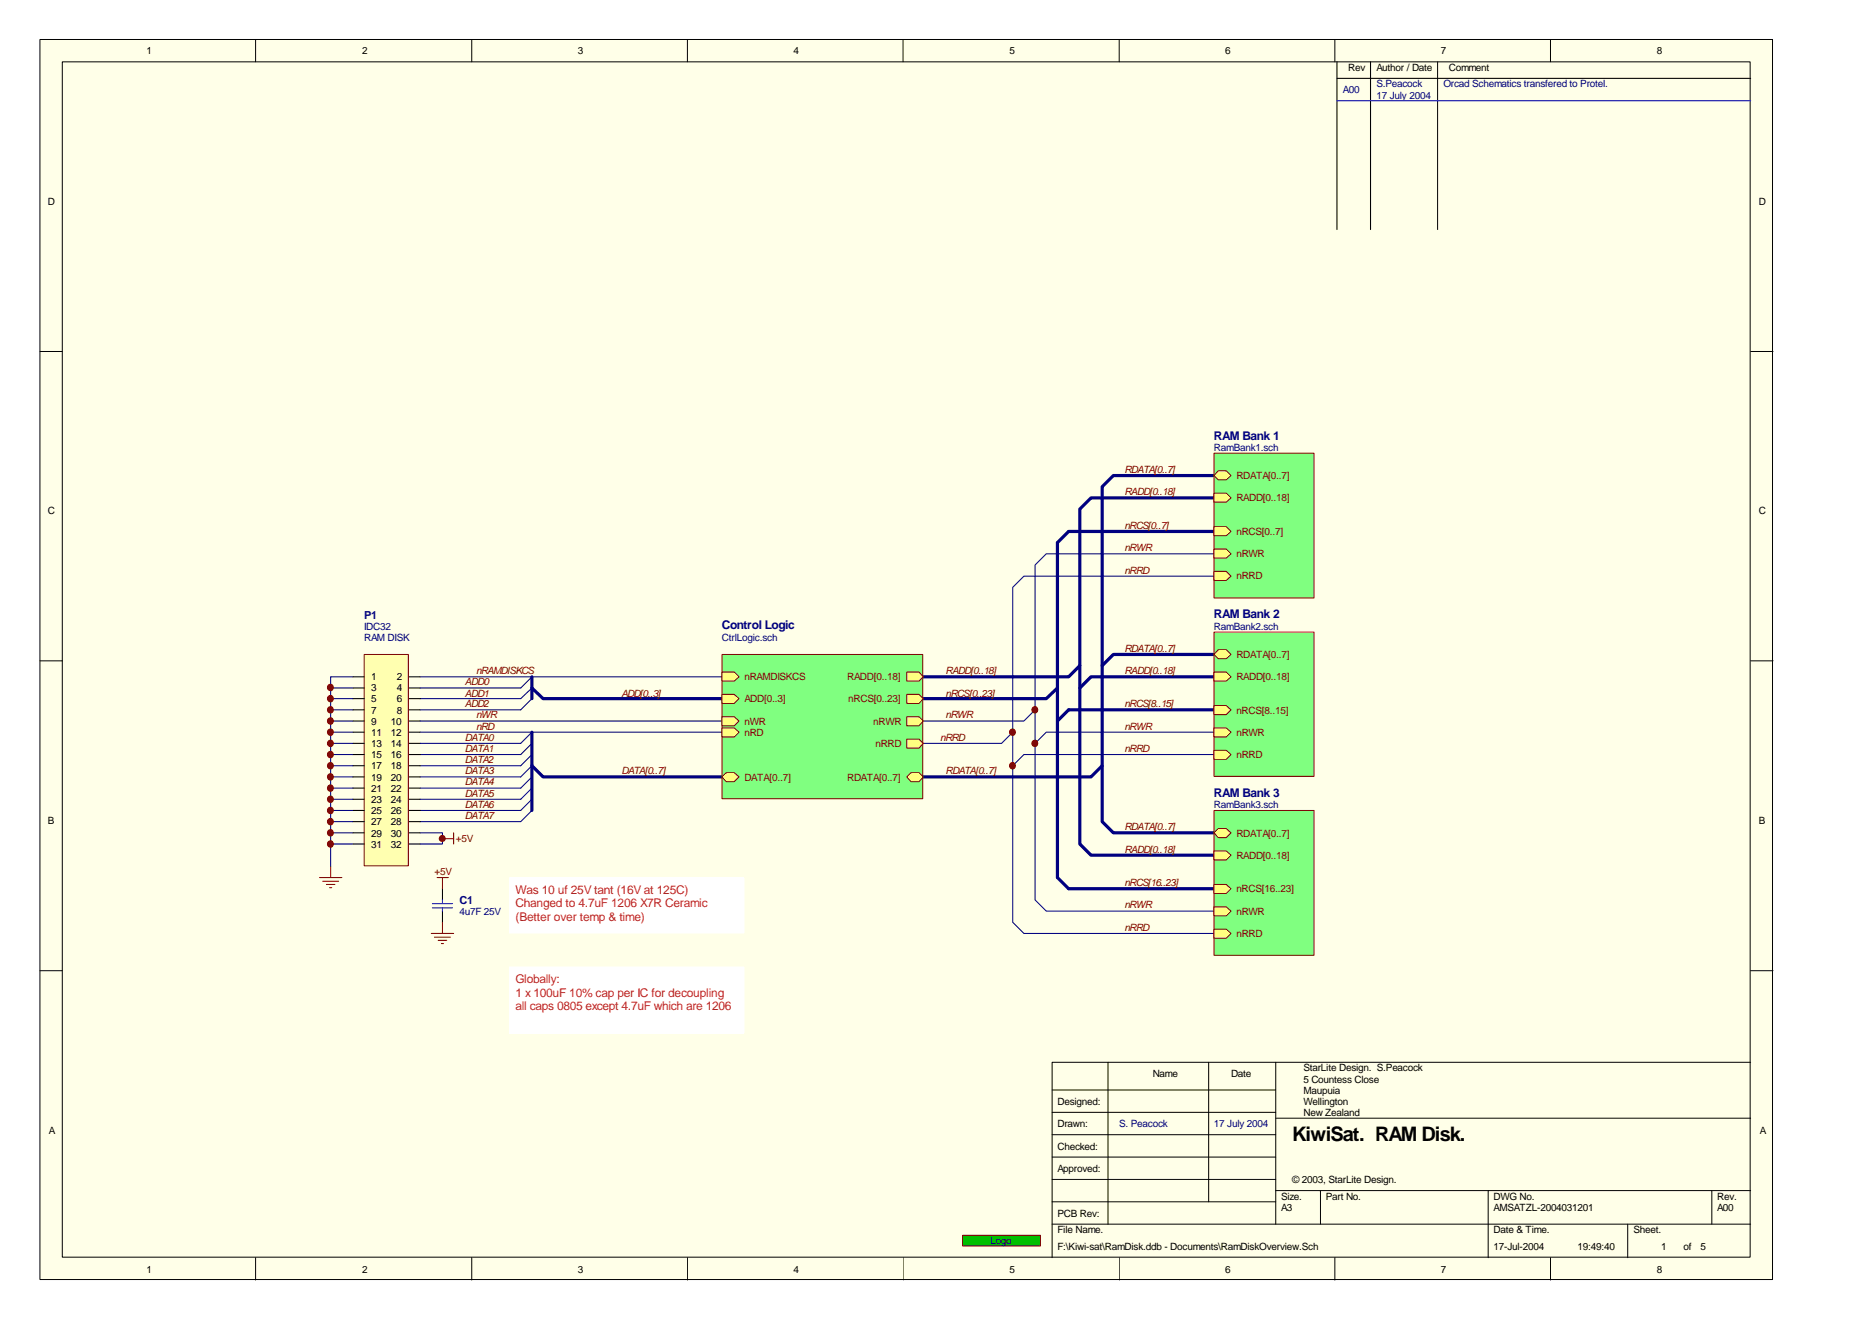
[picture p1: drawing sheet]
<svg xmlns="http://www.w3.org/2000/svg" width="297mm" height="210mm" viewBox="0 0 297 210" stroke-linecap="round" stroke-linejoin="round" font-family="sans-serif">
<path d="M6.3 6.3h275.6v197.2h-275.6z" fill="#ffffe8"/>
<g fill="none" stroke="#000" stroke-width=".16">
<path d="M6.3 6.3h275.6v197.2h-275.6zM9.9 9.8h268.4v190.1h-268.4zM40.6 6.3v3.5M75 6.3v3.5M109.3 6.3v3.5M143.6 6.3v3.5M178 6.3v3.5M212.3 6.3v3.5M228.6 9.8v26.7M246.5 6.3v3.5M6.3 55.9h3.6M278.4 55.9h3.5"/>
<path d="M6.3 105.1h3.6M278.4 105.1h3.5M6.3 154.4h3.6M278.4 154.4h3.5M167.3 173.3h35.6M167.3 176.9h35.6M176.2 168.9v25.8M192.2 168.9v22.2M202.9 177.8h75.5M202.9 168.9v25.8M278.4 168.9h-111.1v31.1M40.6 200v3.6"/>
<path d="M75 200v3.6M109.3 200v3.6M143.6 200v3.6M167.3 184h35.6M167.3 180.4h35.6M167.3 187.6h35.6M167.3 191.1h35.6M167.3 194.7h111.1M178 200v3.6M202.9 189.3h75.5M210 189.3v5.4M212.3 200v3.6"/>
<path d="M236.6 189.3v10.7M246.5 200v3.6M258.8 194.7v5.3M272.2 189.3v5.4"/>
</g>
<path d="M212.6 9.8v26.7M212.6 12.5h65.8M217.9 9.8v26.7M70.4 141.3v1.8M70.4 144.9v1.8" fill="none" stroke="#000" stroke-width=".17"/>
<g fill="none" stroke="#000080" stroke-width=".51">
<path d="M193 75.6h-16l-1.7 1.8v53.3l1.7 1.7h16M193 79.2h-19.5l-1.8 1.8v53.2l1.8 1.8h19.5M193 84.5h-23.1l-1.8 1.8v53.2l1.8 1.8h23.1M84.6 109.4l1.8 1.7h28.4M84.6 107.6v3.5M84.6 116.4v12.5M168.1 109.4l-1.7 1.7h-19.6M171.7 105.8l-1.8 1.8h-23.1M193 104.1h-16l-1.7 1.7M193 107.6h-19.5l-1.8 1.8M193 112.9h-23.1l-1.8 1.8M84.6 121.8l1.8 1.7h28.4"/>
<path d="M175.3 121.8l-1.8 1.7h-26.7"/>
</g>
<g fill="none" stroke="#000080" stroke-width=".17">
<path d="M193 88.1h-26.6l-1.8 1.7v53.3l1.8 1.8h26.6M193 91.6h-30.2l-1.8 1.8v53.3l1.8 1.7h30.2M52.6 118.2h3.5M52.6 114.7h3.5M52.6 111.1h3.5M52.6 120h3.5M52.6 116.4h3.5M52.6 112.9h3.5M52.6 109.4h3.5M56.1 107.6h-3.5v30.2M66.8 114.7h48M66.8 116.4h48"/>
<path d="M66.8 107.6h48M84.6 120l-1.8 1.8h-16M84.6 116.4l-1.8 1.8h-16M84.6 109.4l-1.8 1.7h-16M84.6 118.2l-1.8 1.8h-16M84.6 111.1l-1.8 1.8h-16M84.6 107.6l-1.8 1.8h-16M161 116.4l-1.7 1.8h-12.5M164.6 112.9l-1.8 1.8h-16M193 116.4h-26.6l-1.8 1.8M193 120h-30.2l-1.8 1.8M52.6 132.4h3.5"/>
<path d="M52.6 128.9h3.5M52.6 125.3h3.5M52.6 121.8h3.5M52.6 134.2h3.5M52.6 130.7h3.5M52.6 127.1h3.5M52.6 123.5h3.5M66.8 132.4h3.6v1.8h-3.6M84.6 127.1l-1.8 1.8h-16M84.6 123.5l-1.8 1.8h-16M84.6 128.9l-1.8 1.8h-16M84.6 125.3l-1.8 1.8h-16"/>
<path d="M84.6 121.8l-1.8 1.7h-16"/>
</g>
<circle cx="161" cy="121.8" r=".49" fill="#800000" stroke="#800000" stroke-width=".16"/>
<g fill="none" stroke="#800000" stroke-width=".17">
<path d="M50.8 139.5h3.6M52.6 137.8v1.7M69.5 139.5h1.8M70.4 133.4h1.7M70.4 139.5v1.8M72.1 132.4v1.8M51.3 140.1h2.5M51.9 140.6h1.4M52.4 141.2h.3M68.6 148.4h3.5M69.1 149h2.5M69.7 149.5h1.3"/>
<path d="M70.2 150h.3M70.4 146.7v1.7"/>
</g>
<path d="M68.7 144.4h3.3M68.7 143.7h3.3M70.4 143.1v.6M70.4 144.4v.5" fill="none" stroke="#00f" stroke-width=".17"/>
<path d="M114.9 104.2h31.8v22.8h-31.8z" fill="#80ff80"/>
<path d="M114.8 104.1h31.9v22.9h-31.9z" fill="none" stroke="#800000" stroke-width=".16"/>
<g fill="#ffff80" stroke="#800000" stroke-width=".16">
<path d="M144.2 123.5l.7-.6h1.2l.7 .6-.7 .8h-1.2z" fill-rule="evenodd"/>
<path d="M115.5 122.9h1.3l.7 .6-.7 .8h-1.3l-.7-.8z" fill-rule="evenodd"/>
<path d="M114.8 110.4h2l.7 .7-.7 .8h-2z" fill-rule="evenodd"/>
<path d="M144.2 106.9h1.9l.7 .7-.7 .7h-1.9z" fill-rule="evenodd"/>
<path d="M114.8 106.9h2l.7 .7-.7 .7h-2z" fill-rule="evenodd"/>
<path d="M144.2 110.4h1.9l.7 .7-.7 .8h-1.9z" fill-rule="evenodd"/>
<path d="M144.2 117.5h1.9l.7 .7-.7 .8h-1.9z" fill-rule="evenodd"/>
<path d="M144.2 114h1.9l.7 .7-.7 .7h-1.9z" fill-rule="evenodd"/>
<path d="M114.8 115.8h2l.7 .6-.7 .8h-2z" fill-rule="evenodd"/>
<path d="M114.8 114h2l.7 .7-.7 .7h-2z" fill-rule="evenodd"/>
</g>
<path d="M193.1 72.2h15.9v22.9h-15.9z" fill="#80ff80"/>
<path d="M193 72.1h16v23h-16z" fill="none" stroke="#800000" stroke-width=".16"/>
<g fill="#ffff80" stroke="#800000" stroke-width=".16">
<path d="M193.7 74.9h1.3l.7 .7-.7 .7h-1.3l-.7-.7z" fill-rule="evenodd"/>
<path d="M193 78.4h2l.7 .8-.7 .7h-2z" fill-rule="evenodd"/>
<path d="M193 83.7h2l.7 .8-.7 .7h-2z" fill-rule="evenodd"/>
<path d="M193 90.9h2l.7 .7-.7 .7h-2z" fill-rule="evenodd"/>
<path d="M193 87.3h2l.7 .8-.7 .6h-2z" fill-rule="evenodd"/>
</g>
<path d="M193.1 100.6h15.9v22.9h-15.9z" fill="#80ff80"/>
<path d="M193 100.5h16v23h-16z" fill="none" stroke="#800000" stroke-width=".16"/>
<g fill="#ffff80" stroke="#800000" stroke-width=".16">
<path d="M193.7 103.3h1.3l.7 .8-.7 .6h-1.3l-.7-.6z" fill-rule="evenodd"/>
<path d="M193 106.9h2l.7 .7-.7 .7h-2z" fill-rule="evenodd"/>
<path d="M193 112.2h2l.7 .7-.7 .7h-2z" fill-rule="evenodd"/>
<path d="M193 119.3h2l.7 .7-.7 .7h-2z" fill-rule="evenodd"/>
<path d="M193 115.8h2l.7 .6-.7 .8h-2z" fill-rule="evenodd"/>
</g>
<path d="M193.1 129h15.9v22.9h-15.9z" fill="#80ff80"/>
<path d="M193 128.9h16v23h-16z" fill="none" stroke="#800000" stroke-width=".16"/>
<g fill="#ffff80" stroke="#800000" stroke-width=".16">
<path d="M193.7 131.8h1.3l.7 .6-.7 .8h-1.3l-.7-.8z" fill-rule="evenodd"/>
<path d="M193 135.3h2l.7 .7-.7 .8h-2z" fill-rule="evenodd"/>
<path d="M193 140.6h2l.7 .7-.7 .8h-2z" fill-rule="evenodd"/>
<path d="M193 147.8h2l.7 .6-.7 .8h-2z" fill-rule="evenodd"/>
<path d="M193 144.2h2l.7 .7-.7 .7h-2z" fill-rule="evenodd"/>
</g>
<path d="M58 104.2h6.9v33.5h-6.9z" fill="#ffffb0"/>
<path d="M57.9 104.1h7v33.6h-7z" fill="none" stroke="#800000" stroke-width=".16"/>
<g fill="none" stroke="#000" stroke-width=".17">
<path d="M56.1 107.6h1.8M56.1 109.4h1.8M56.1 111.1h1.8M56.1 112.9h1.8M56.1 114.7h1.8M56.1 116.4h1.8M56.1 118.2h1.8M56.1 120h1.8M65 107.6h1.8M65 109.4h1.8M65 111.1h1.8M65 112.9h1.8"/>
<path d="M65 114.7h1.8M65 116.4h1.8M65 118.2h1.8M65 120h1.8M56.1 121.8h1.8M56.1 123.5h1.8M56.1 125.3h1.8M56.1 127.1h1.8M56.1 128.9h1.8M56.1 130.7h1.8M56.1 132.4h1.8M56.1 134.2h1.8"/>
<path d="M65 121.8h1.8M65 123.5h1.8M65 125.3h1.8M65 127.1h1.8M65 128.9h1.8M65 130.7h1.8M65 132.4h1.8M65 134.2h1.8"/>
</g>
<g fill="#800000" stroke="#800000" stroke-width=".16">
<circle cx="164.5" cy="112.9" r=".49"/>
<circle cx="52.5" cy="128.9" r=".49"/>
<circle cx="52.5" cy="123.5" r=".49"/>
<circle cx="52.5" cy="132.4" r=".49"/>
<circle cx="52.5" cy="120" r=".49"/>
<circle cx="52.5" cy="116.4" r=".49"/>
<circle cx="52.5" cy="125.3" r=".49"/>
<circle cx="52.5" cy="112.9" r=".49"/>
<circle cx="52.5" cy="121.8" r=".49"/>
<circle cx="52.5" cy="109.3" r=".49"/>
<circle cx="52.5" cy="118.2" r=".49"/>
<circle cx="52.5" cy="114.7" r=".49"/>
<circle cx="52.5" cy="111.1" r=".49"/>
<circle cx="52.5" cy="134.2" r=".49"/>
<circle cx="52.5" cy="130.7" r=".49"/>
<circle cx="52.5" cy="127.1" r=".49"/>
<circle cx="70.3" cy="133.3" r=".47"/>
<circle cx="161" cy="116.4" r=".49"/>
<circle cx="164.5" cy="118.2" r=".49"/>
</g>
<path d="M212.6 16h65.8" fill="none" stroke="#00f" stroke-width=".17"/>
<path d="M153.1 196.4h12.3v1.7h-12.3z" fill-rule="evenodd" fill="#00bf00" stroke="#800000" stroke-width=".17"/>
<path d="M81.1 139.6h37.2v8.8h-37.2z" fill="#fff"/>
<path d="M81 139.5h37.3v8.9h-37.3z" fill="none" stroke="#fff" stroke-width=".16"/>
<path d="M81.1 153.9h37.2v10.5h-37.2z" fill="#fff"/>
<path d="M81 153.8h37.3v10.6h-37.3z" fill="none" stroke="#fff" stroke-width=".16"/>
<text font-size="3.2" x="205.5" y="181.4">KiwiSat. RAM Disk.</text>
<g font-size="1.9" fill="#000080">
<text x="193" y="69.9">RAM Bank 1</text>
<text x="114.8" y="100.1">Control Logic</text>
<text x="193" y="98.3">RAM Bank 2</text>
<text x="193" y="126.8">RAM Bank 3</text>
</g>
<g font-size="1.9" fill="#ee0e22">
<text x="82" y="142.2">Was 10 uf 25V tant (16V at 125C)</text>
<text x="82" y="144.3">Changed to 4.7uF 1206 X7R Ceramic</text>
<text x="82" y="146.4">(Better over temp &amp; time)</text>
<text x="82" y="156.4">Globally:</text>
<text x="82" y="158.5">1 x 100uF 10% cap per IC for decoupling</text>
<text x="82" y="160.6">all caps 0805 except 4.7uF which are 1206</text>
</g>
<g font-size="1.7" fill="#000080">
<text x="57.9" y="98.5">P1</text>
<text x="73.1" y="143.8">C1</text>
</g>
<g font-size="1.6">
<text x="23.3" y="8.7">1</text>
<text x="57.6" y="8.7">2</text>
<text x="91.9" y="8.7">3</text>
<text x="126.2" y="8.7">4</text>
<text x="160.5" y="8.7">5</text>
<text x="194.8" y="8.7">6</text>
<text x="214.4" y="11.3">Rev</text>
<text x="218.9" y="11.3">Author / Date</text>
<text x="229.1" y="8.7">7</text>
<text x="230.4" y="11.3">Comment</text>
<text x="263.5" y="8.7">8</text>
<text x="7.6" y="32.6">D</text>
<text x="279.7" y="32.6">D</text>
<text x="7.6" y="81.8">C</text>
<text x="279.7" y="81.8">C</text>
<text x="59" y="108.1">1</text>
<text x="59" y="109.9">3</text>
<text x="59" y="111.7">5</text>
<text x="59" y="113.5">7</text>
<text x="63.1" y="108.1">2</text>
<text x="63.1" y="109.9">4</text>
<text x="63.1" y="111.7">6</text>
<text x="63.1" y="113.5">8</text>
<text x="59" y="115.2">9</text>
<text x="59" y="117">11</text>
<text x="59" y="118.8">13</text>
<text x="62.1" y="115.2">10</text>
<text x="62.1" y="117">12</text>
<text x="62.1" y="118.8">14</text>
<text x="59" y="120.6">15</text>
<text x="59" y="122.4">17</text>
<text x="59" y="124.1">19</text>
<text x="59" y="125.9">21</text>
<text x="62.1" y="120.6">16</text>
<text x="62.1" y="122.4">18</text>
<text x="62.1" y="124.1">20</text>
<text x="62.1" y="125.9">22</text>
<text x="7.6" y="131.1">B</text>
<text x="59" y="127.7">23</text>
<text x="59" y="129.5">25</text>
<text x="59" y="131.2">27</text>
<text x="62.1" y="127.7">24</text>
<text x="62.1" y="129.5">26</text>
<text x="62.1" y="131.2">28</text>
<text x="279.7" y="131.1">B</text>
<text x="59" y="133">29</text>
<text x="59" y="134.8">31</text>
<text x="62.1" y="133">30</text>
<text x="62.1" y="134.8">32</text>
<text x="183.3" y="171.2">Name</text>
<text x="195.7" y="171.2">Date</text>
<text x="207.3" y="170.4">StarLite Design. S.Peacock</text>
<text x="207.3" y="172.1">5 Countess Close</text>
<text x="207.3" y="173.9">Maupuia</text>
<text x="168.1" y="175.7">Designed:</text>
<text x="168.1" y="179.3">Drawn:</text>
<text x="207.3" y="175.7">Wellington</text>
<text x="207.3" y="177.5">New Zealand</text>
<text x="7.8" y="180.3">A</text>
<text x="168.1" y="182.8">Checked:</text>
<text x="279.8" y="180.3">A</text>
<text x="168.1" y="186.4">Approved:</text>
<text x="203.7" y="190.8">Size.</text>
<text x="205.5" y="188.1">© 2003, StarLite Design.</text>
<text x="210.8" y="190.8">Part No.</text>
<text x="237.5" y="190.8">DWG No.</text>
<text x="273" y="190.8">Rev.</text>
<text x="168.1" y="196.1">File Name.</text>
<text x="168.1" y="193.5">PCB Rev:</text>
<text x="203.7" y="192.5">A3</text>
<text x="237.5" y="192.5">AMSATZL-2004031201</text>
<text x="237.5" y="196.1">Date &amp; Time.</text>
<text x="259.8" y="196.1">Sheet.</text>
<text x="273" y="192.5">A00</text>
<text x="23.3" y="202.4">1</text>
<text x="57.6" y="202.4">2</text>
<text x="91.9" y="202.4">3</text>
<text x="126.2" y="202.4">4</text>
<text x="160.5" y="202.4">5</text>
<text x="168.1" y="198.8">F:\Kiwi-sat\RamDisk.ddb - Documents\RamDiskOverview.Sch</text>
<text x="194.8" y="202.4">6</text>
<text x="229.1" y="202.4">7</text>
<text x="237.5" y="198.8">17-Jul-2004</text>
<text x="250.9" y="198.8">19:49:40</text>
<text x="263.5" y="202.4">8</text>
<text x="264.2" y="198.8">1</text>
<text x="267.7" y="198.8">of</text>
<text x="270.4" y="198.8">5</text>
</g>
<g font-size="1.6" fill="#000080">
<text x="213.5" y="14.8">A00</text>
<text x="218.9" y="13.9">S.Peacock</text>
<text x="218.9" y="15.7">17 July 2004</text>
<text x="229.5" y="13.9">Orcad Schematics transfered to Protel.</text>
<text x="193" y="71.7">RamBank1.sch</text>
<text x="57.9" y="100.2">IDC32</text>
<text x="57.9" y="102">RAM DISK</text>
<text x="114.8" y="102">CtrlLogic.sch</text>
<text x="193" y="100.2">RamBank2.sch</text>
<text x="193" y="128.5">RamBank3.sch</text>
<text x="73.1" y="145.5">4u7F 25V</text>
<text x="178" y="179.3">S. Peacock</text>
<text x="193" y="179.3">17 July 2004</text>
<text x="157.5" y="197.9">Logo</text>
</g>
<g font-size="1.6" fill="#800000">
<text x="178.8" y="75.2">RDATA[0..7]</text>
<text x="196.6" y="76.1">RDATA[0..7]</text>
<text x="178.8" y="78.8">RADD[0..18]</text>
<text x="196.6" y="79.7">RADD[0..18]</text>
<text x="178.8" y="84.1">nRCS[0..7]</text>
<text x="178.8" y="87.6">nRWR</text>
<text x="196.6" y="85">nRCS[0..7]</text>
<text x="196.6" y="88.6">nRWR</text>
<text x="178.8" y="91.2">nRRD</text>
<text x="196.6" y="92.1">nRRD</text>
<text x="75.7" y="107.2">nRAMDISKCS</text>
<text x="150.4" y="107.2">RADD[0..18]</text>
<text x="178.8" y="103.6">RDATA[0..7]</text>
<text x="178.8" y="107.2">RADD[0..18]</text>
<text x="196.6" y="104.6">RDATA[0..7]</text>
<text x="73.9" y="109">ADD0</text>
<text x="73.9" y="110.8">ADD1</text>
<text x="73.9" y="112.5">ADD2</text>
<text x="98.8" y="110.8">ADD[0..3]</text>
<text x="118.4" y="111.7">ADD[0..3]</text>
<text x="118.4" y="108.1">nRAMDISKCS</text>
<text x="134.7" y="108.1">RADD[0..18]</text>
<text x="134.9" y="111.7">nRCS[0..23]</text>
<text x="150.4" y="110.8">nRCS[0..23]</text>
<text x="178.8" y="112.5">nRCS[8..15]</text>
<text x="196.6" y="108.1">RADD[0..18]</text>
<text x="196.6" y="113.5">nRCS[8..15]</text>
<text x="73.9" y="117.8">DATA0</text>
<text x="73.9" y="119.6">DATA1</text>
<text x="75.7" y="116">nRD</text>
<text x="75.7" y="114.2">nWR</text>
<text x="118.4" y="117">nRD</text>
<text x="118.4" y="115.2">nWR</text>
<text x="138.9" y="115.2">nRWR</text>
<text x="139.2" y="118.8">nRRD</text>
<text x="149.5" y="117.8">nRRD</text>
<text x="150.4" y="114.2">nRWR</text>
<text x="178.8" y="119.6">nRRD</text>
<text x="178.8" y="116">nRWR</text>
<text x="196.6" y="117">nRWR</text>
<text x="73.9" y="121.3">DATA2</text>
<text x="73.9" y="123.1">DATA3</text>
<text x="73.9" y="124.9">DATA4</text>
<text x="98.8" y="123.1">DATA[0..7]</text>
<text x="118.4" y="124.1">DATA[0..7]</text>
<text x="134.7" y="124.1">RDATA[0..7]</text>
<text x="150.4" y="123.1">RDATA[0..7]</text>
<text x="196.6" y="120.6">nRRD</text>
<text x="73.9" y="126.7">DATA5</text>
<text x="73.9" y="128.5">DATA6</text>
<text x="73.9" y="130.2">DATA7</text>
<text x="72.5" y="133.9">+5V</text>
<text x="178.8" y="132">RDATA[0..7]</text>
<text x="178.8" y="135.6">RADD[0..18]</text>
<text x="196.6" y="133">RDATA[0..7]</text>
<text x="196.6" y="136.6">RADD[0..18]</text>
<text x="69.1" y="139.2">+5V</text>
<text x="178.8" y="140.9">nRCS[16..23]</text>
<text x="196.6" y="141.9">nRCS[16..23]</text>
<text x="178.8" y="148">nRRD</text>
<text x="178.8" y="144.5">nRWR</text>
<text x="196.6" y="149">nRRD</text>
<text x="196.6" y="145.5">nRWR</text>
</g>
</svg>
